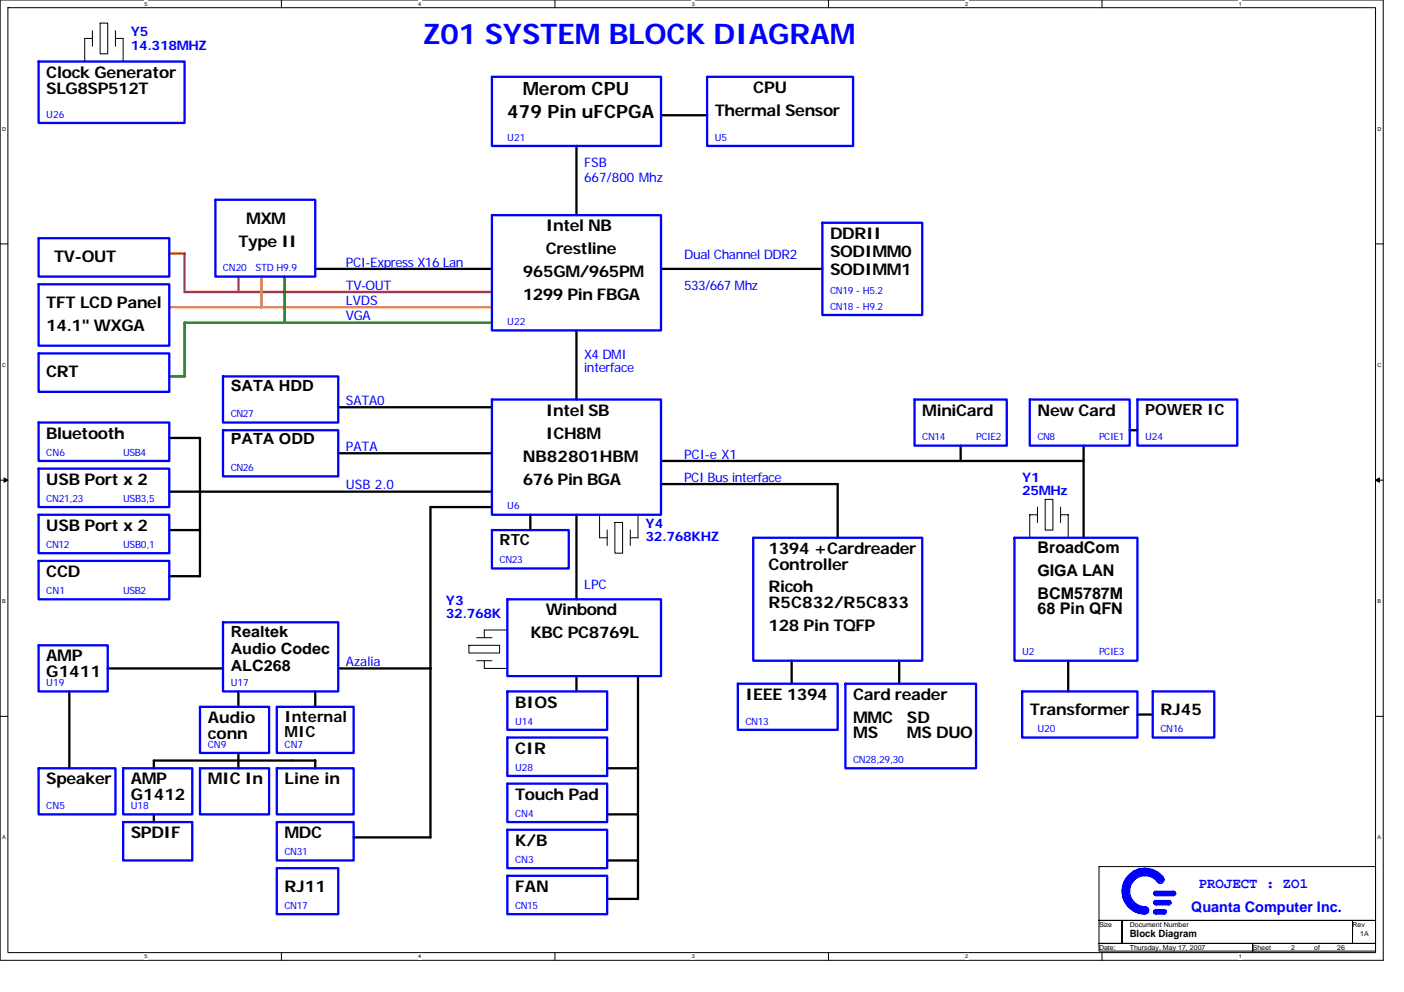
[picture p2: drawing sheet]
<svg xmlns="http://www.w3.org/2000/svg" width="297mm" height="210mm" viewBox="0 0 297 210" stroke-linecap="round" stroke-linejoin="round" font-family="sans-serif">
<path d="M0 0h292.6v203.2h-292.6zM1.7 1.6h289.3v200h-289.3z" fill="none" stroke="#000" stroke-width=".21"/>
<g fill="#fff">
<path d="M30.6 .2h.6v1.3h-.6z"/>
<path d="M30.6 201.8h.6v1.3h-.6z"/>
</g>
<path d="M59.5 0v1.6M59.5 201.6v1.6" fill="none" stroke="#000" stroke-width=".21"/>
<g fill="#fff">
<path d="M88.5 .2h.6v1.3h-.6z"/>
<path d="M88.5 201.8h.6v1.3h-.6z"/>
</g>
<path d="M117.4 0v1.6M117.4 201.6v1.6" fill="none" stroke="#000" stroke-width=".21"/>
<g fill="#fff">
<path d="M146.3 .2h.7v1.3h-.7z"/>
<path d="M146.3 201.8h.7v1.3h-.7z"/>
</g>
<path d="M175.3 0v1.6M175.3 201.6v1.6" fill="none" stroke="#000" stroke-width=".21"/>
<g fill="#fff">
<path d="M204.2 .2h.6v1.3h-.6z"/>
<path d="M204.2 201.8h.6v1.3h-.6z"/>
</g>
<path d="M233.1 0v1.6M233.1 201.6v1.6" fill="none" stroke="#000" stroke-width=".21"/>
<g fill="#fff">
<path d="M262.1 .2h.6v1.3h-.6z"/>
<path d="M262.1 201.8h.6v1.3h-.6z"/>
<path d="M.5 26.6h.8v1.3h-.8z"/>
<path d="M291.4 26.6h.9v1.3h-.9z"/>
<path d="M.5 76.6h.8v1.3h-.8z"/>
<path d="M291.4 76.6h.9v1.3h-.9z"/>
</g>
<path d="M0 51.6h1.7M291 51.6h1.6" fill="none" stroke="#000" stroke-width=".21"/>
<g fill="#fff">
<path d="M.5 126.6h.7v1.3h-.7z"/>
<path d="M291.4 126.6h.8v1.3h-.8z"/>
</g>
<path d="M0 101.6h1.7M291 101.6h1.6" fill="none" stroke="#000" stroke-width=".21"/>
<path d="M.9 101.1l.8 .5-.8 .4zM291 101.6l.8-.5v.9z" fill="#000" stroke="#000" stroke-width=".21"/>
<g fill="#fff">
<path d="M.5 176.6h.7v1.2h-.7z"/>
<path d="M291.4 176.6h.8v1.2h-.8z"/>
</g>
<g fill="none" stroke="#000" stroke-width=".21">
<path d="M19.6 6.5v3.3M19.6 8.1h-1.7v4.9M21.2 4.9h1.6v6.5h-1.6zM24.4 8.1h1.7v4.9M24.4 6.5v3.3M126.8 108.9v4.9h1.7M128.5 112.1v3.3M130.1 110.6h1.6v6.5h-1.6zM133.3 112.1v3.3M135 108.9v4.9h-1.7M219.5 107.3v3.3M219.5 108.9h-1.7l.1 4.9"/>
<path d="M221.1 105.7h1.7v6.5h-1.7zM224.4 108.9h1.6v4.9M224.4 107.3v3.3M99.2 136.5h6.5v1.7h-6.5zM100.8 134.9h3.3M100.8 139.8h3.3M102.5 139.8v1.7l4.9-.1M107.4 133.3h-4.9v1.6M0 151.6h1.7M291 151.6h1.6M232.5 183.4h58.5v11.4h-58.5zM232.5 194.8h4.9v4.8h-4.9z"/>
<path d="M232.5 199.6h32.5v1.7h-32.5zM237.4 194.8h48.7v4.8h-48.7zM265 199.6h26v1.7h-26zM286.1 194.8h4.9v4.8h-4.9z"/>
</g>
<g fill="none" stroke="#000" stroke-width=".49">
<path d="M122 30.9v14.6M139.8 24.4h9.8M66.7 56.9h37.4M139.8 56.9h34.2M122 69.9v14.7M35.8 92.7h6.5v29.2h-6.5M71.6 86.2h32.5M71.6 95.9h32.5M139.8 97.5h89.5M203.2 94.3v3.3M229.3 94.3v19.5M239 91h1.7"/>
<path d="M35.8 112.2h6.5M35.8 104h68.3M104.1 107.3h-13v69.9h-16.3M112.2 108.9v3.3M122 108.9v17.9M139.8 102.4h37.4v11.4M167.5 139.8v4.9M190.2 139.8v4.9M226 139.8v6.5M14.7 146.3v16.3M22.8 141.4h24.4M50.4 146.3v3.3"/>
<path d="M50.4 159.3v3.3M66.7 146.3v3.3M71.5 141.4h19.6M122 143.1v3.2M135 143.1v47.1M240.6 151.2h3.3M32.6 162.6l-.1-1.7h34.2v1.7M32.6 172.3v1.7M128.4 162.6h6.6M128.4 172.3h6.6M128.4 182.1h6.6M128.4 190.2h6.6"/>
</g>
<path d="M35.8 53.7h3.3M39 53.7v8.1M50.4 58.5v3.3M39 61.8h65.1" fill="none" stroke="#f00" stroke-width=".49"/>
<path d="M55.3 58.5v6.5M35.8 65h68.3" fill="none" stroke="#ff8000" stroke-width=".49"/>
<path d="M60.2 58.5v9.8M35.8 79.7h3.3M104.1 68.3h-65.1v11.4" fill="none" stroke="#008000" stroke-width=".49"/>
<g fill="none" stroke="#00f" stroke-width=".49">
<path d="M8.2 13h30.8v13h-30.8zM104.1 16.3h35.7v14.6h-35.7zM149.6 16.3h30.9v14.6h-30.9zM8.2 50.4h27.6v8.1h-27.6zM45.6 42.3h21.1v16.2h-21.1zM104.1 45.5h35.7v24.4h-35.7zM174 47.1h21.1v19.6h-21.1zM8.2 74.8h27.6v8.1h-27.6zM8.2 60.2h27.6v13h-27.6zM47.2 79.7h24.4v9.7h-24.4zM8.2 99.2h27.6v8.1h-27.6zM8.2 89.4h27.6v8.1h-27.6z"/>
<path d="M47.2 91h24.4v9.8h-24.4zM104.1 84.5h35.7v24.4h-35.7zM193.5 84.5h19.5v9.8h-19.5zM217.9 84.5h21.1v9.8h-21.1zM240.6 84.5h21.2v9.8h-21.2zM8.2 108.9h27.6v8.2h-27.6zM8.2 118.7h27.6v8.1h-27.6zM104.1 112.2h16.2v8.1h-16.2zM159.4 113.8h35.7v26h-35.7zM214.6 113.8h26v26h-26zM8.2 136.5h14.6v9.8h-14.6zM47.2 131.7h24.4v14.6h-24.4z"/>
<path d="M107.3 126.8h32.5v16.3h-32.5zM42.3 149.6h14.6v9.7h-14.6zM58.6 149.6h16.2v9.7h-16.2zM107.3 146.3h21.2v8.1h-21.2zM107.3 156.1h21.2v8.1h-21.2zM156.1 144.7h21.1v9.7h-21.1zM178.9 144.7h27.6v17.9h-27.6zM216.3 146.3h24.3v9.8h-24.3zM243.9 146.3h13v9.8h-13zM8.2 162.6h16.2v9.7h-16.2zM26.1 173.9h14.6v8.2h-14.6zM26.1 162.6h14.6v9.7h-14.6z"/>
<path d="M42.3 162.6h14.6v9.7h-14.6zM58.6 173.9h16.2v8.2h-16.2zM58.6 162.6h16.2v9.7h-16.2zM107.3 175.6h21.2v8.1h-21.2zM107.3 165.8h21.2v8.1h-21.2zM58.6 183.7h13v9.7h-13zM107.3 185.3h21.2v8.1h-21.2z"/>
</g>
<g fill="none" stroke="#00f" stroke-width=".21">
<path d="M237.5 187.4v2.3l.2 .5M237.9 186.6v4.1M237.9 190.7l.2 .2M237.9 186.6l-.2 .3v3.3M238.2 186v5.2l.2 .2M238.2 185.9l-.2 .4v4.6M238.4 185.8v5.5M238.4 185.8l.1-.2v6.3M238.7 185.5v6.3M238.8 185.3v6.7h.2v-2.5M238.9 185.3l-.2 .2M239 189.5l.2 .4v2.3l.1 .1"/>
<path d="M239 185v2.8l.2-.5M239.2 185l.1-.2v2.2M239.2 185v2.3M239.5 184.7v2.1M239.5 190.5v2l.2 .2M239.5 190.5l-.2-.3v2.1M239.5 186.8l-.2 .1M239.7 184.5v2M239.7 192.6v-1.9l.1 .2v1.9M239.7 184.5l-.2 .2M239.8 192.8h.2M240 184.3v1.9"/>
<path d="M240 184.3h-.2v2l-.1 .2M240.2 193h.1M240.2 191.2v1.8M240.2 191.2l-.2-.2v1.8M240.2 185.9l-.2 .2M240.3 184.2v1.6l.2-.2M240.3 191.3v1.7M240.3 191.3l.2 .2M240.3 184.2l-.1 .1v1.7M240.5 185.7v-1.5l.2-.2-.1 1.7M240.5 191.5v1.5M240.5 193l.2 .1"/>
<path d="M240.6 191.5v1.6M240.6 191.5l.2 .2v1.4M240.8 185.3l.2 .2v-1.7l-.2 .2v1.3M241 185.2l1.2-.2a3.5 3.5 0 0 1 3.2 1.9M241 185l1.2-.2a3.7 3.7 0 0 1 3.2 1.8M241 184.9l1.2-.2a3.9 3.9 0 0 1 3.5 2.1M241 184.7l1.2-.2a4.1 4.1 0 0 1 3.7 2.3M241 184.5l1.2-.2a4.2 4.2 0 0 1 3.7 2.2M241 184.4l1.2-.2a4.4 4.4 0 0 1 3.9 2.3M241 191.7v1.4h-.2M241 191.8h.1v1.3M241 185.4l1.2-.2a3.4 3.4 0 0 1 3.1 1.7"/>
<path d="M241.1 184.1l1.1-.1a4.6 4.6 0 0 1 4 2.3M241.1 184l1.1-.1a4.7 4.7 0 0 1 4.1 2.2M241.1 184v1.3M241.6 191.8v1.5l.2-.2v-1.3l.2 .4M241.6 191.8l-.5 1.5h.3l.1-1.5h-.2v1.3h-.2M241.9 192.2v1.1h.2M242.1 192h.2M242.1 192v1.3M242.2 192v1.3h.2M242.4 192h.2v1.3l.2-.2M242.4 192v1.3M242.9 192.3v.7"/>
<path d="M242.9 192.3l-.2-.2v1M244 189.1h4.8M244 191h3.8l-.2 .2M244 193h2.8M244.2 188.7h4.4M244.2 190.7h3.4v.2h-3.4l-.2 .1M244.2 192.6h2.5M244.4 189.4h4.2M244.4 191.3h3.1M244.4 193.3h2.3M244.5 192.5h1.8M244.5 193.4h1.8"/>
<path d="M244.5 191.5h2.8M244.5 190.5h2.8M244.5 189.5h3.8M244.5 188.6h3.8M244.8 186.5l-1.2-.9-1.4-.3a3.2 3.2 0 0 0-3.2 3.3v-.1a3.3 3.3 0 0 0 3.2 3.3M246.1 185.5a4.8 4.8 0 0 0-3.9-1.8 4.8 4.8 0 0 0-4.8 4.9v-.1a4.9 4.9 0 0 0 4.8 4.9M246.7 192.8h-2.7v.2M246.7 192.6v.2M246.7 193.1h-2.7l.4 .2M246.8 193l-.2 .1M247.6 191.2h-3.6l.4 .2M248.6 188.7v.2"/>
<path d="M248.6 188.9h-4.6v.2M248.8 189.1l-.2 .2-4.4-.1 .2 .2"/>
<circle cx="242.3" cy="192.6" r=".8"/>
<circle cx="244.5" cy="192.9" r=".48"/>
<circle cx="244.5" cy="191" r=".48"/>
<circle cx="244.5" cy="189" r=".48"/>
<circle cx="245.5" cy="186.1" r=".8"/>
<circle cx="246.3" cy="192.9" r=".48"/>
<circle cx="247.3" cy="191" r=".48"/>
<circle cx="248.3" cy="189" r=".48"/>
</g>
<text font-size="6" fill="#00f" x="89.4" y="9.3">Z01 SYSTEM BLOCK DIAGRAM</text>
<g font-size="3.9">
<text x="110.6" y="20.2">Merom CPU</text>
<text x="107.3" y="25">479 Pin uFCPGA</text>
</g>
<g font-size="3.4">
<text x="9.8" y="16.4">Clock Generator</text>
<text x="9.8" y="19.8">SLG8SP512T</text>
<text x="159.4" y="19.7">CPU</text>
<text x="151.2" y="24.6">Thermal Sensor</text>
<text x="52.1" y="47.3">MXM</text>
<text x="50.4" y="52.2">Type II</text>
<text x="115.5" y="48.9">Intel NB</text>
<text x="115.5" y="53.8">Crestline</text>
<text x="175.6" y="50.5">DDRII</text>
<text x="11.4" y="55.4">TV-OUT</text>
<text x="110.6" y="58.7">965GM/965PM</text>
<text x="175.6" y="54.4">SODIMM0</text>
<text x="175.6" y="58.2">SODIMM1</text>
<text x="9.8" y="65.2">TFT LCD Panel</text>
<text x="110.6" y="63.6">1299 Pin FBGA</text>
<text x="9.8" y="70.1">14.1&quot; WXGA</text>
<text x="9.8" y="79.8">CRT</text>
<text x="115.5" y="87.9">Intel SB</text>
<text x="195.1" y="87.9">MiniCard</text>
<text x="219.5" y="87.9">New Card</text>
<text x="9.8" y="92.8">Bluetooth</text>
<text x="115.5" y="92.8">ICH8M</text>
<text x="110.6" y="97.7">NB82801HBM</text>
<text x="9.8" y="102.6">USB Port x 2</text>
<text x="110.6" y="102.6">676 Pin BGA</text>
<text x="9.8" y="112.3">USB Port x 2</text>
<text x="162.6" y="117.2">1394 +Cardreader</text>
<text x="219.5" y="117">BroadCom</text>
<text x="9.8" y="122.1">CCD</text>
<text x="162.6" y="125.3">Ricoh</text>
<text x="162.6" y="120.6">Controller</text>
<text x="219.5" y="121.9">GIGA LAN</text>
<text x="115.5" y="130.2">Winbond</text>
<text x="162.6" y="128.7">R5C832/R5C833</text>
<text x="219.5" y="126.7">BCM5787M</text>
<text x="219.5" y="130">68 Pin QFN</text>
<text x="112.2" y="135.1">KBC PC8769L</text>
<text x="162.6" y="133.5">128 Pin TQFP</text>
<text x="9.8" y="140">AMP</text>
<text x="9.8" y="143.2">G1411</text>
<text x="109" y="149.7">BIOS</text>
<text x="157.7" y="148.1">IEEE 1394</text>
<text x="180.5" y="148.1">Card reader</text>
<text x="43.9" y="153">Audio</text>
<text x="180.5" y="153">MMC</text>
<text x="191.9" y="153">SD</text>
<text x="217.9" y="151.3">Transformer</text>
<text x="245.5" y="151.3">RJ45</text>
<text x="43.9" y="156.3">conn</text>
<text x="109" y="159.5">CIR</text>
<text x="180.5" y="156.2">MS</text>
<text x="191.9" y="156.2">MS DUO</text>
<text x="9.8" y="166">Speaker</text>
<text x="27.7" y="166">AMP</text>
<text x="43.9" y="166">MIC In</text>
<text x="60.2" y="166">Line in</text>
<text x="27.7" y="169.2">G1412</text>
<text x="109" y="169.2">Touch Pad</text>
<text x="27.7" y="177.4">SPDIF</text>
<text x="60.2" y="177.4">MDC</text>
<text x="109" y="179">K/B</text>
<text x="60.2" y="188.7">RJ11</text>
<text x="109" y="188.7">FAN</text>
</g>
<g font-size="3.3">
<text x="48.8" y="82.7">SATA HDD</text>
<text x="242.2" y="87.8">POWER IC</text>
<text x="48.8" y="94">PATA ODD</text>
<text x="105.7" y="115.4">RTC</text>
<text x="48.8" y="134.7">Realtek</text>
<text x="48.8" y="138.4">Audio Codec</text>
<text x="48.8" y="142">ALC268</text>
<text x="60.2" y="152.8">Internal</text>
<text x="60.2" y="156">MIC</text>
</g>
<g font-size="3.1" fill="#00f">
<text x="253.6" y="187.9">PROJECT : ZO1</text>
<text x="252" y="193.1">Quanta Computer Inc.</text>
</g>
<g font-size="2.8" fill="#00f">
<text x="27.7" y="7.7">Y5</text>
<text x="27.7" y="10.5">14.318MHZ</text>
<text x="123.6" y="35.3">FSB</text>
<text x="123.6" y="38.5">667/800 Mhz</text>
<text x="73.2" y="56.4">PCI-Express X16 Lan</text>
<text x="144.7" y="54.8">Dual Channel DDR2</text>
<text x="73.2" y="64.6">LVDS</text>
<text x="73.2" y="61.3">TV-OUT</text>
<text x="144.7" y="61.3">533/667 Mhz</text>
<text x="73.2" y="67.8">VGA</text>
<text x="123.6" y="75.9">X4 DMI</text>
<text x="123.6" y="78.8">interface</text>
<text x="73.2" y="85.7">SATA0</text>
<text x="73.2" y="95.4">PATA</text>
<text x="144.7" y="97.1">PCI-e X1</text>
<text x="144.7" y="101.9">PCI Bus interface</text>
<text x="216.3" y="101.9">Y1</text>
<text x="73.2" y="103.6">USB 2.0</text>
<text x="216.3" y="104.8">25MHz</text>
<text x="136.6" y="111.7">Y4</text>
<text x="136.6" y="114.5">32.768KHZ</text>
<text x="123.6" y="124.7">LPC</text>
<text x="94.3" y="128">Y3</text>
<text x="94.3" y="130.8">32.768K</text>
<text x="73.2" y="140.9">Azalia</text>
</g>
<g font-size="2.1" fill="#00f">
<text x="9.8" y="24.9">U26</text>
<text x="107.3" y="29.8">U21</text>
<text x="151.2" y="29.8">U5</text>
<text x="47.2" y="57.4">CN20 STD H9.9</text>
<text x="175.6" y="62.3">CN19 - H5.2</text>
<text x="175.6" y="65.5">CN18 - H9.2</text>
<text x="107.3" y="68.8">U22</text>
<text x="48.8" y="88.3">CN27</text>
<text x="195.1" y="93.2">CN14</text>
<text x="206.5" y="93.2">PCIE2</text>
<text x="219.5" y="93.2">CN8</text>
<text x="232.5" y="93.2">PCIE1</text>
<text x="242.2" y="93.2">U24</text>
<text x="9.8" y="96.4">CN6</text>
<text x="26.1" y="96.4">USB4</text>
<text x="48.8" y="99.7">CN26</text>
<text x="9.8" y="106.2">CN21,23</text>
<text x="26.1" y="106.2">USB3,5</text>
<text x="107.3" y="107.8">U6</text>
<text x="9.8" y="115.9">CN12</text>
<text x="26" y="115.9">USB0,1</text>
<text x="105.7" y="119.2">CN23</text>
<text x="9.8" y="125.7">CN1</text>
<text x="26.1" y="125.7">USB2</text>
<text x="216.3" y="138.7">U2</text>
<text x="232.5" y="138.7">PCIE3</text>
<text x="9.8" y="145.2">U19</text>
<text x="48.8" y="145.2">U17</text>
<text x="109" y="153.3">U14</text>
<text x="157.7" y="153.3">CN13</text>
<text x="219.5" y="154.9">U20</text>
<text x="245.5" y="154.9">CN16</text>
<text x="43.9" y="158.2">CN9</text>
<text x="60.2" y="158.2">CN7</text>
<text x="180.5" y="161.4">CN28,29,30</text>
<text x="109" y="163">U28</text>
<text x="9.8" y="171.2">CN5</text>
<text x="27.7" y="171.2">U18</text>
<text x="109" y="172.8">CN4</text>
<text x="60.2" y="180.9">CN31</text>
<text x="109" y="182.6">CN3</text>
<text x="60.2" y="192.3">CN17</text>
<text x="109" y="192.3">CN15</text>
</g>
<text font-size="2.1" x="239" y="198.4">Block Diagram</text>
<g font-size="1.5">
<text x="232.5" y="196.1">Size</text>
<text x="239" y="196.1">Document Number</text>
<text x="286.1" y="196.1">Rev</text>
<text x="232.5" y="200.9">Date:</text>
<text x="239" y="200.9">Thursday, May 17, 2007</text>
<text x="265" y="200.9">Sheet</text>
<text x="273.2" y="200.9">2</text>
<text x="278" y="200.9">of</text>
<text x="282.9" y="200.9">26</text>
<text x="287.8" y="198">1A</text>
</g>
<g font-size="1.2">
<text x="30.6" y="1.2">5</text>
<text x="88.5" y="1.2">4</text>
<text x="146.3" y="1.2">3</text>
<text x="204.2" y="1.2">2</text>
<text x="262.1" y="1.2">1</text>
<text x=".5" y="27.6">D</text>
<text x="291.4" y="27.6">D</text>
<text x=".5" y="77.6">C</text>
<text x="291.4" y="77.6">C</text>
<text x=".5" y="127.6">B</text>
<text x="291.4" y="127.6">B</text>
<text x=".5" y="177.6">A</text>
<text x="291.4" y="177.6">A</text>
<text x="30.6" y="202.8">5</text>
<text x="88.5" y="202.8">4</text>
<text x="146.3" y="202.8">3</text>
<text x="204.2" y="202.8">2</text>
<text x="262.1" y="202.8">1</text>
</g>
</svg>
